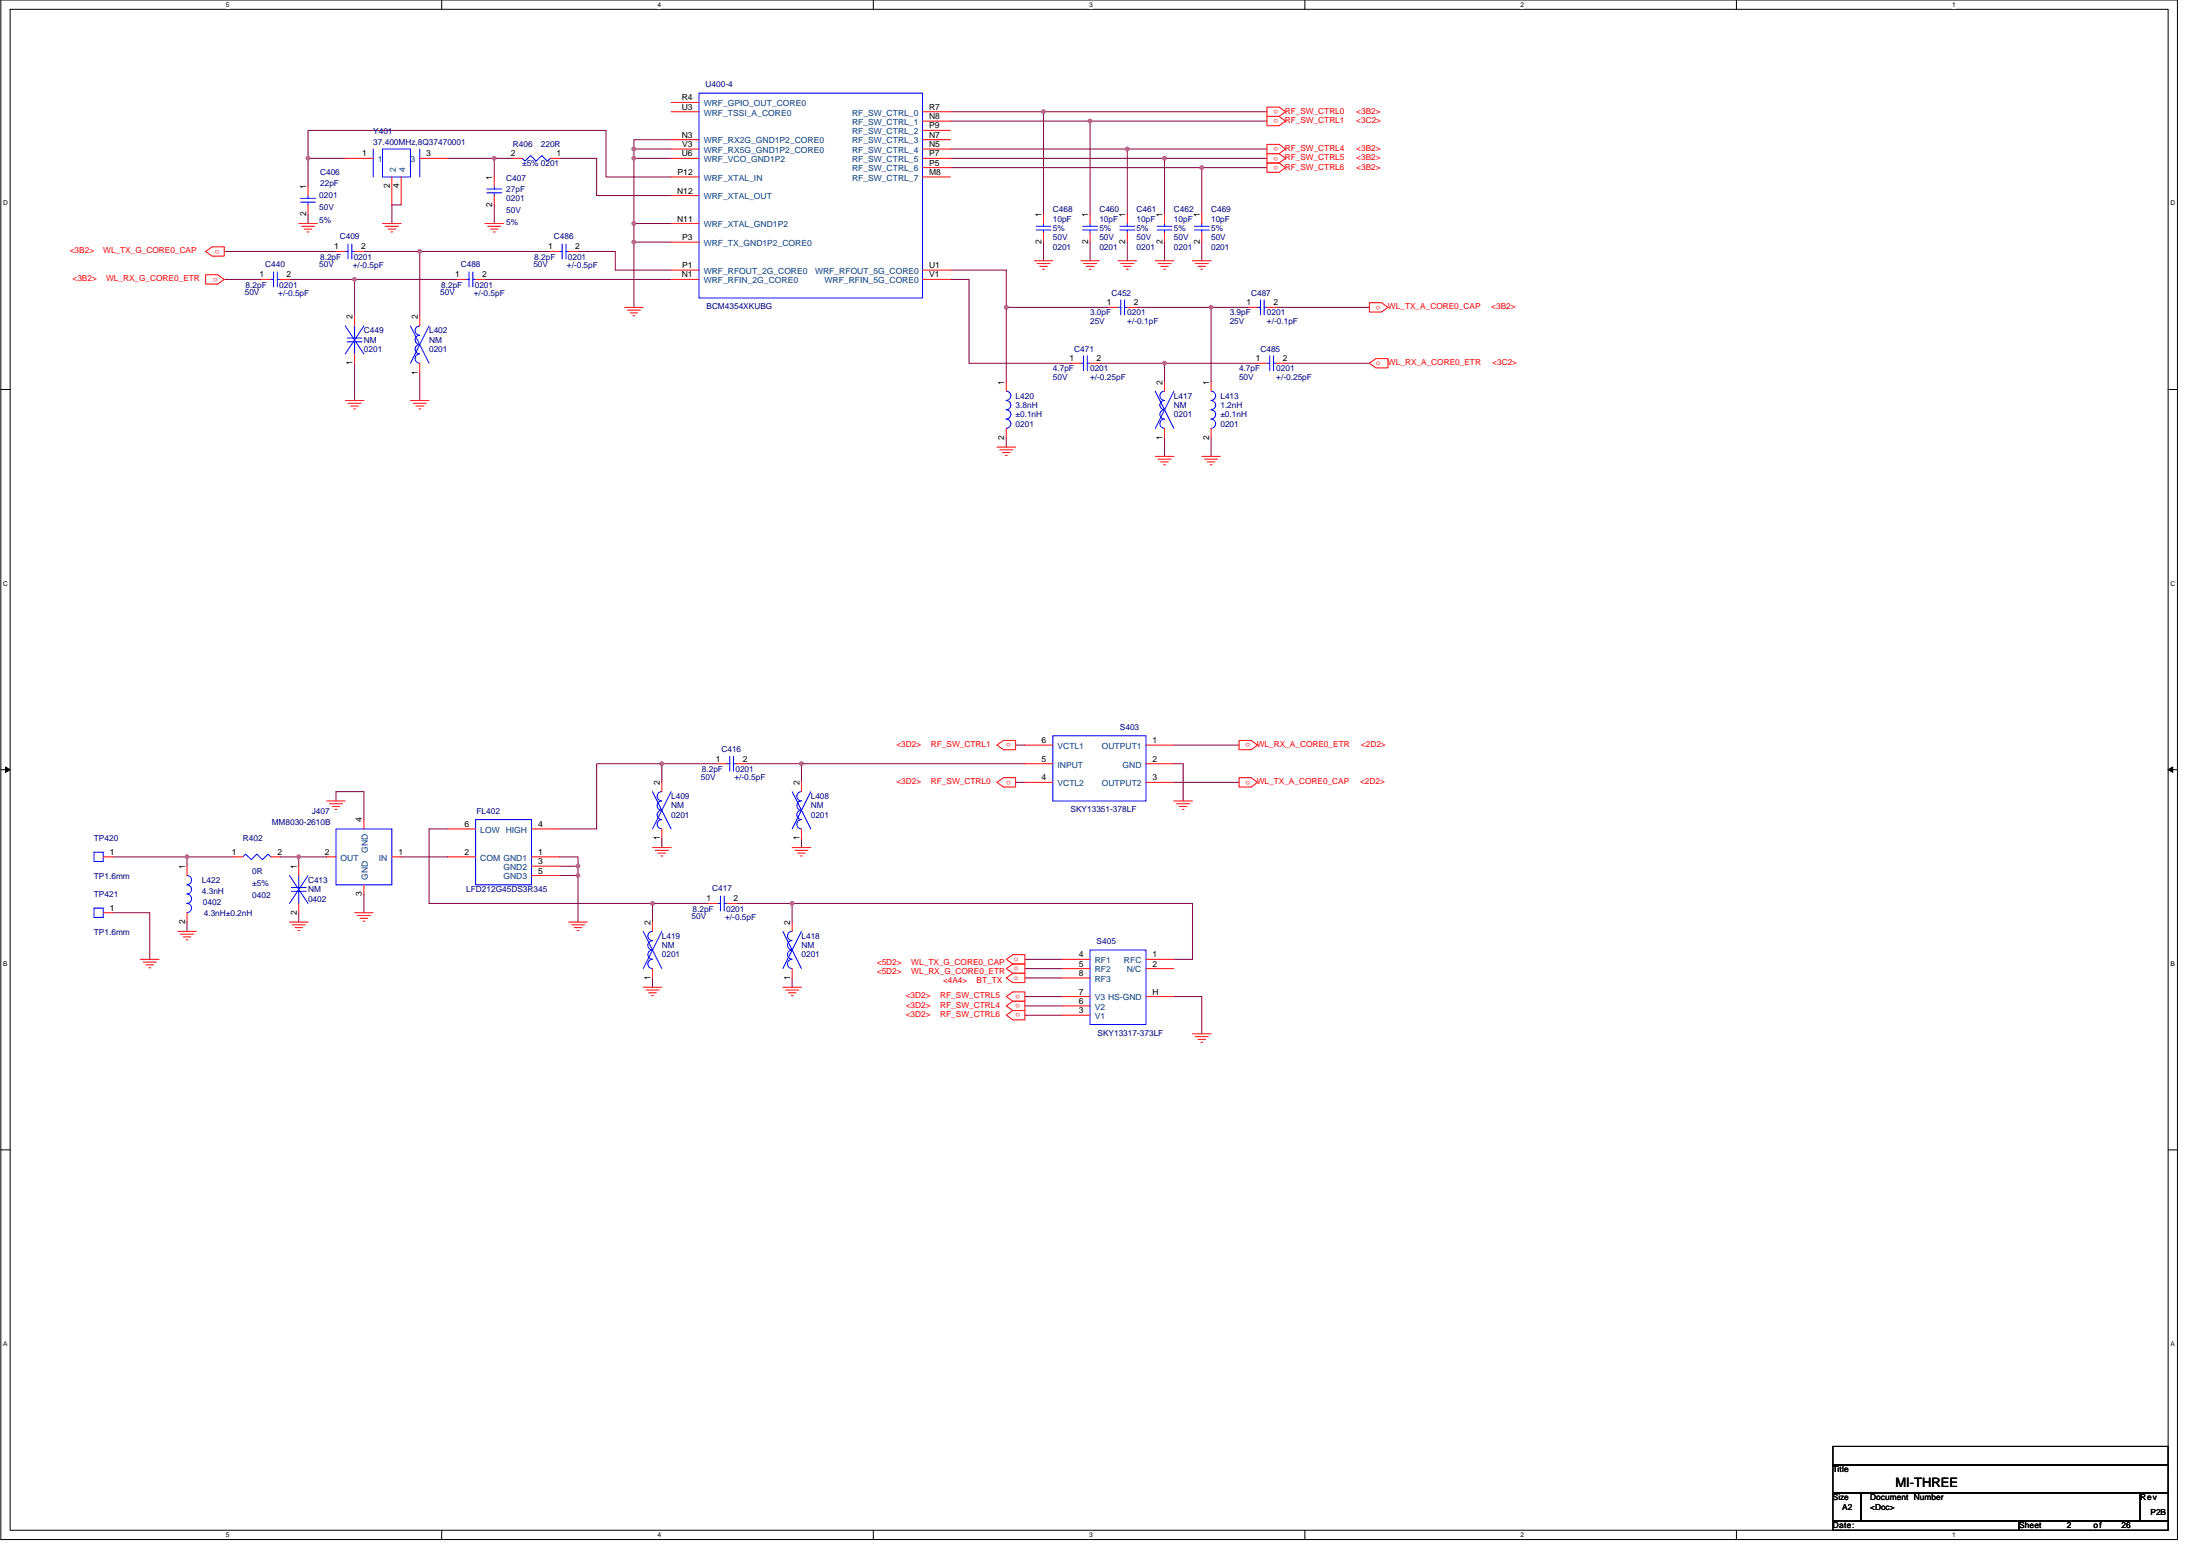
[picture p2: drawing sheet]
<svg xmlns="http://www.w3.org/2000/svg" width="420mm" height="297mm" viewBox="0 0 420 297" stroke-linecap="round" stroke-linejoin="round" font-family="sans-serif">
<path d="M.2 0h415.7v293.9h-415.7zM1.9 1.8h412.2v290.3h-412.2z" fill="none" stroke="#000" stroke-width=".19"/>
<g fill="#fff">
<path d="M43.1 .2h.7v1.4h-.7z"/>
<path d="M43.1 292.3h.7v1.4h-.7z"/>
</g>
<path d="M84.4 0v1.8M84.4 292.1v1.8" fill="none" stroke="#000" stroke-width=".19"/>
<g fill="#fff">
<path d="M125.6 .2h.7v1.4h-.7z"/>
<path d="M125.6 292.3h.7v1.4h-.7z"/>
</g>
<path d="M166.8 0v1.8M166.8 292.1v1.8" fill="none" stroke="#000" stroke-width=".19"/>
<g fill="#fff">
<path d="M208 .2h.7v1.4h-.7z"/>
<path d="M208 292.3h.7v1.4h-.7z"/>
</g>
<path d="M249.2 0v1.8M249.2 292.1v1.8" fill="none" stroke="#000" stroke-width=".19"/>
<g fill="#fff">
<path d="M290.4 .2h.7v1.4h-.7z"/>
<path d="M290.4 292.3h.7v1.4h-.7z"/>
</g>
<path d="M331.6 0v1.8M331.6 292.1v1.8" fill="none" stroke="#000" stroke-width=".19"/>
<g fill="#fff">
<path d="M372.8 .2h.7v1.4h-.7z"/>
<path d="M372.8 292.3h.7v1.4h-.7z"/>
<path d="M.6 38.1h.9v1.4h-.9z"/>
<path d="M414.5 38.1h.9v1.4h-.9z"/>
<path d="M.6 110.6h.9v1.5h-.9z"/>
<path d="M414.5 110.6h.9v1.5h-.9z"/>
</g>
<path d="M.2 74.4h1.7M414.1 74.4h1.8" fill="none" stroke="#000" stroke-width=".19"/>
<g fill="#fff">
<path d="M.6 183.2h.8v1.4h-.8z"/>
<path d="M414.5 183.2h.9v1.4h-.9z"/>
</g>
<path d="M.2 146.9h1.7M414.1 146.9h1.8" fill="none" stroke="#000" stroke-width=".19"/>
<path d="M1 146.4l.9 .5-.9 .5zM414.1 146.9l.9-.5v1z" fill="#000" stroke="#000" stroke-width=".19"/>
<g fill="#fff">
<path d="M.6 255.8h.8v1.4h-.8z"/>
<path d="M414.5 255.8h.9v1.4h-.9z"/>
</g>
<path d="M.2 219.5h1.7M414.1 219.5h1.8M350.1 276.1h64v3.6h-64zM350.1 279.7h64v5.3h-64zM350.1 285h5.3v5.3h-5.3zM350.1 290.3h35.5v1.8h-35.5zM355.4 285h53.3v5.3h-53.3zM385.6 290.3h28.5v1.8h-28.5zM408.7 285h5.4v5.3h-5.4z" fill="none" stroke="#000" stroke-width=".19"/>
<g fill="none" stroke="#800040" stroke-width=".19">
<path d="M58.8 30.2h7.1M58.8 30.2v5.4M58.8 30.2v-5.3h56.9v8.9h12.5M76.6 39.1h-1.8v3.6M85.5 30.2h8.9M94.4 39.1v3.6M94.4 30.2v3.6M94.4 30.2h3.5M106.8 30.2h7.2v7.1h14.2M121.1 28.4v1.8M121.1 28.4h7.1M128.2 26.7h-7.1v1.7"/>
<path d="M128.2 30.2h-7.1v12.5M181.5 23.1h26.7M181.5 28.4h33.8M181.5 21.3h17.8M181.5 30.2h40.9M181.5 32h48M199.3 21.3v19.6M199.3 21.3h42.7M208.2 23.1v17.8M208.2 23.1h33.8M229.5 32v8.9M229.5 32h12.5"/>
<path d="M242 28.4h-26.7v12.5M242 30.2h-19.6v10.7M42.8 53.3h7.1M42.8 48h21.4M55.3 53.3h12.4M58.8 40.9v1.8M67.7 53.3h19.6M67.7 53.3v7.2M69.5 48h10.7M80.2 48h24.9M80.2 48v12.5M92.6 53.3h35.6"/>
<path d="M110.4 48h7.1v3.6h10.7M128.2 42.7h-7.1v3.5M128.2 46.2h-7.1v12.5M181.5 51.6h10.7v7.1M181.5 53.3h3.6v16h19.5M192.2 58.7h19.5M192.2 58.7v14.2M199.3 46.2v3.6M208.2 46.2v3.6M215.3 46.2v3.6M217.1 58.7h14.2M222.4 46.2v3.6"/>
<path d="M229.5 46.2v3.6M238.4 58.7h-7.1v14.2M243.7 58.7h17.8M67.7 69.3v7.2M80.2 71.1v5.4M210 69.3h12.4M222.4 69.3h17.8M222.4 69.3v3.6M245.5 69.3h16M192.2 83.6v1.7M222.4 83.6v3.5M231.3 83.6v3.5"/>
<path d="M64.2 152.9v-1.8h5.3v5.4M85.5 158.2h-3.6v14.3h42.7M126.4 145.8h10.7M126.4 145.8v3.6M126.4 145.8h-12.4v12.4h-7.2M142.4 145.8h10.7M153.1 145.8v3.6M153.1 145.8h42.6M194 149.4h1.7M194 142.2h1.7M224.2 142.2h12.4M224.2 149.4h12.4"/>
<path d="M224.2 145.8h1.8v7.1M21.5 163.6h14.2M21.5 174.2h7.1v8.9M35.7 163.6h8.9M35.7 163.6v1.8M35.7 176v1.8M53.5 163.6h3.6M57.1 174.2v1.8M62.4 163.6h-5.3v1.8M69.5 170.7v3.5M76.6 163.6h8.9M106.8 163.6h3.6v1.8"/>
<path d="M106.8 165.4h3.6v1.7M106.8 167.1h3.6v8.9M124.6 172.5v3.5M124.6 172.5h10.7M126.4 160v1.8M140.6 172.5h10.7M151.3 172.5h76.4v10.6h-3.5M151.3 172.5v3.5M153.1 160v1.8M124.6 186.7v1.8M151.3 186.7v1.8M195.7 190.2h7.2"/>
<path d="M195.7 192h7.2M195.7 193.8h7.2M195.7 183.1h7.2M195.7 184.9h7.2M195.7 186.7h7.2M224.2 190.2h5.3v7.2"/>
</g>
<g fill="#f0f" stroke="#f0f" stroke-width=".19">
<circle cx="58.8" cy="30.2" r=".35"/>
<circle cx="94.4" cy="30.2" r=".35"/>
<circle cx="80.2" cy="48" r=".35"/>
<circle cx="215.3" cy="28.4" r=".35"/>
<circle cx="222.4" cy="30.2" r=".35"/>
<circle cx="229.5" cy="32" r=".35"/>
<circle cx="199.3" cy="21.3" r=".35"/>
<circle cx="192.2" cy="58.7" r=".35"/>
<circle cx="222.4" cy="69.3" r=".35"/>
<circle cx="208.2" cy="23.1" r=".35"/>
<circle cx="121" cy="28.4" r=".35"/>
<circle cx="121" cy="30.2" r=".35"/>
<circle cx="121" cy="42.7" r=".35"/>
<circle cx="121" cy="46.2" r=".35"/>
<circle cx="67.7" cy="53.3" r=".35"/>
<circle cx="124.6" cy="172.5" r=".35"/>
<circle cx="110.4" cy="165.3" r=".35"/>
<circle cx="110.4" cy="167.1" r=".35"/>
<circle cx="57" cy="163.6" r=".35"/>
<circle cx="35.7" cy="163.6" r=".35"/>
<circle cx="231.3" cy="58.7" r=".35"/>
<circle cx="151.3" cy="172.5" r=".35"/>
<circle cx="153.1" cy="145.8" r=".35"/>
<circle cx="126.4" cy="145.8" r=".35"/>
</g>
<g fill="none" stroke="#f00" stroke-width=".19">
<path d="M128.2 19.6h5.3M58.8 35.6v1.7M58.8 39.1v1.8M65.9 30.2h5.4M74.8 33.8v5.3M76.6 33.8v5.3M80.2 30.2h5.3M94.4 33.8v1.8M94.4 37.3v1.8M97.9 30.2h1.8M105.1 30.2h1.7M128.2 21.3h5.3"/>
<path d="M128.2 26.7h5.3M128.2 28.4h5.3M128.2 30.2h5.3M128.2 33.8h5.3M128.2 37.3h5.3M176.2 21.3h5.3M176.2 23.1h5.3M176.2 24.9h5.3M176.2 26.7h5.3M176.2 28.4h5.3M176.2 30.2h5.3M176.2 32h5.3"/>
<path d="M176.2 33.8h5.3M242 20.4h2.3l1.2 .9-1.2 .9h-2.3zM242 22.2h2.3l1.2 .9-1.2 .9h-2.3zM242 27.6h2.3l1.2 .8-1.2 .9h-2.3zM242 31.1h2.3l1.2 .9-1.2 .9h-2.3zM244.3 29.3l1.2 .9-1.2 .9M244.3 29.3h-2.3v1.8h2.3M39.3 52.5h2.3l1.2 .8-1.2 .9h-2.3zM39.3 48l1.2-.9h2.3v1.8h-2.3zM49.9 53.3h1.8M53.5 53.3h1.8M57.1 42.7h3.5"/>
<path d="M57.6 43.2h2.5M58.1 43.7h1.5M58.7 44.3h.3M64.2 48h1.7M67.7 48h1.8M73.1 42.7h3.5M73.6 43.2h2.5M74.1 43.7h1.5M74.7 44.3h.3M87.3 53.3h1.8M90.8 53.3h1.8M92.6 42.7h3.6"/>
<path d="M93.1 43.2h2.5M93.7 43.7h1.4M94.2 44.3h.4M105.1 48h1.7M108.6 48h1.8M119.3 58.7h3.5M119.8 59.2h2.5M120.3 59.7h1.5M128.2 42.7h5.3M128.2 46.2h5.3M128.2 51.6h5.3M128.2 53.3h5.3"/>
<path d="M176.2 51.6h5.3M176.2 53.3h5.3M197.5 49.8h3.6M198 50.3h2.5M198.6 50.8h1.4M199.1 51.4h.4M199.3 40.9v1.8M199.3 44.4v1.8M206.4 49.8h3.6M206.9 50.3h2.5M207.5 50.8h1.4M208 51.4h.4"/>
<path d="M208.2 40.9v1.8M208.2 44.4v1.8M211.7 58.7h1.8M213.5 49.8h3.6M214 50.3h2.5M214.6 50.8h1.4M215.1 51.4h.4M215.3 58.7h1.8M215.3 40.9v1.8M215.3 44.4v1.8M220.6 49.8h3.6M221.2 50.3h2.5"/>
<path d="M221.7 50.8h1.4M222.2 51.4h.4M222.4 40.9v1.8M222.4 44.4v1.8M227.7 49.8h3.6M228.3 50.3h2.5M228.8 50.8h1.4M229.4 51.4h.3M229.5 40.9v1.8M229.5 44.4v1.8M238.4 58.7h1.8M242 58.7h1.7"/>
<path d="M261.5 57.8h2.3l1.3 .9-1.3 .9h-2.3zM65.9 76.5h3.6M66.5 77h2.5M67 77.5h1.4M67.6 78.1h.3M67.7 67.6v1.7M67.7 60.5v1.7M78.4 76.5h3.5M78.9 77h2.5M79.4 77.5h1.5M80 78.1h.3M80.2 69.3v1.8"/>
<path d="M80.2 60.5v1.7M120.9 60.3h.3M192.2 72.9v1.8M204.6 69.3h1.8M208.2 69.3h1.8M222.4 72.9v1.8M231.3 72.9v1.8M240.2 69.3h1.8M243.7 69.3h1.8M261.5 69.3l1.3-.8h2.3v1.7h-2.3zM190.4 85.3h3.6M190.9 85.9h2.5"/>
<path d="M191.5 86.4h1.4M192 87h.4M192.2 81.8v1.8M220.6 87.1h3.6M221.2 87.7h2.5M221.7 88.2h1.4M222.2 88.7h.4M222.4 81.8v1.8M229.5 87.1h3.6M230 87.7h2.5M230.6 88.2h1.4M231.1 88.7h.4"/>
<path d="M231.3 81.8v1.8M62.4 152.9h3.5M62.9 153.4h2.5M63.4 154h1.5M64 154.5h.3M69.5 156.5v1.7M85.5 158.2h5.3M101.5 158.2h5.3M126.4 158.2v1.8M126.4 149.4v1.7M137.1 145.8h1.7M140.6 145.8h1.8"/>
<path d="M153.1 158.2v1.8M153.1 149.4v1.7M190.4 142.2l1.3-.8h2.3v1.7h-2.3zM190.4 149.4l1.3-.9h2.3v1.7h-2.3zM195.7 142.2h5.4M195.7 149.4h5.4M195.7 145.8h5.4M218.9 142.2h5.3M218.9 149.4h5.3M218.9 145.8h5.3M224.2 152.9h3.5M224.7 153.4h2.5"/>
<path d="M225.2 154h1.5M225.8 154.5h.3M236.6 141.4h2.3l1.3 .8-1.3 .9h-2.3zM236.6 148.5h2.3l1.3 .9-1.3 .8h-2.3zM19.7 174.2h1.8M19.7 163.6h1.8M33.9 177.8h3.6M34.5 178.3h2.5M35 178.9h1.4M35.5 179.4h.4M35.7 165.4v1.7M35.7 174.2v1.8"/>
<path d="M44.6 163.6h1.8M51.7 163.6h1.8M55.3 176h3.5M55.8 176.6h2.5M56.3 177.1h1.5M56.9 177.6h.3M57.1 165.4v1.7M57.1 172.5v1.7M62.4 163.6h1.8M67.7 174.2h3.6M68.3 174.8h2.4M68.8 175.3h1.4"/>
<path d="M69.3 175.9h.4M69.5 168.9v1.8M74.8 163.6h1.8M85.5 163.6h5.3M101.5 163.6h5.3M101.5 165.4h5.3M101.5 167.1h5.3M108.6 176h3.6M109.1 176.6h2.5M109.7 177.1h1.4M110.2 177.6h.4M124.6 161.8h3.6"/>
<path d="M124.6 176v1.8M125.1 162.3h2.5M125.7 162.9h1.4M126.2 163.4h.4M135.3 172.5h1.8M138.8 172.5h1.8M151.3 161.8h3.5M151.3 176v1.8M151.8 162.3h2.5M152.3 162.9h1.5M152.9 163.4h.3M26.8 183.1h3.6"/>
<path d="M27.4 183.7h2.5M27.9 184.2h1.4M28.4 184.7h.4M122.8 188.5h3.6M123.4 189h2.5M123.9 189.5h1.4M124.4 190.1h.4M124.6 184.9v1.8M149.5 188.5h3.6M150 189h2.5M150.6 189.5h1.4M151.1 190.1h.4"/>
<path d="M151.3 184.9v1.8M192.2 190.2l1.2-.8h2.3v1.7h-2.3zM192.2 193.8l1.2-.9h2.3v1.8h-2.3zM192.2 183.1l1.2-.9h2.3v1.8h-2.3zM192.2 186.7l1.2-.9h2.3v1.8h-2.3zM193.4 191.1h2.3v1.8h-2.3M193.4 184h2.3v1.8h-2.3M193.4 191.1l-1.2 .9 1.2 .9M193.4 184l-1.2 .9 1.2 .9M202.9 193.8h5.3M202.9 183.1h5.3M202.9 184.9h5.3"/>
<path d="M202.9 192h5.3M202.9 190.2h5.3M202.9 186.7h5.3M218.9 183.1h5.3M218.9 184.9h5.3M218.9 190.2h5.3M227.7 197.4h3.6M228.3 197.9h2.5M228.8 198.4h1.4M229.4 199h.3"/>
</g>
<g fill="none" stroke="#00f" stroke-width=".19">
<path d="M133.5 17.8h42.7v39.1h-42.7zM57.4 37.9h2.9M57.4 38.6h2.9M58.8 37.3v.6M58.8 38.6v.5M71.3 28.4v5.4M73.1 28.4h5.3v5.4h-5.3zM80.2 28.4v5.4M93 36.1h2.8M93 36.8h2.8M94.4 35.6v.5M94.4 36.8v.5"/>
<path d="M99.7 30.2l.6 .6 1-1.1 1.1 1.1 1.1-1.1 1 1.1 .6-.6M51.7 53.3h.5M52.2 51.9v2.9M53 51.9v2.9M53 53.3h.5M65.9 48h.6M66.5 46.6v2.8M67.2 46.6v2.8M67.2 48h.5M89.1 53.3h.5M89.6 51.9v2.9M90.3 51.9v2.9"/>
<path d="M90.3 53.3h.5M106.8 48h.6M107.4 46.6v2.8M108.1 46.6v2.8M108.1 48h.5M197.9 43.2h2.8M197.9 43.9h2.8M199.3 42.7v.5M199.3 43.9v.5M206.8 43.2h2.8M206.8 43.9h2.8M208.2 42.7v.5"/>
<path d="M208.2 43.9v.5M213.5 58.7h.5M213.9 43.2h2.8M213.9 43.9h2.8M214 57.3v2.8M214.8 57.3v2.8M214.8 58.7h.5M215.3 42.7v.5M215.3 43.9v.5M221 43.2h2.8M221 43.9h2.8M222.4 42.7v.5"/>
<path d="M222.4 43.9v.5M228.1 43.2h2.8M228.1 43.9h2.8M229.5 42.7v.5M229.5 43.9v.5M240.2 58.7h.5M240.7 57.3v2.8M241.4 57.3v2.8M241.4 58.7h.6M65.9 62.2l3.6 5.4M66.3 65.3h2.8M66.3 64.5h2.8"/>
<path d="M67.7 65.3v2.3M67.7 62.2v2.3M69.5 62.2l-3.6 5.4M78.4 62.2l3.5 7.1M80.1 65.8a.89 .89 0 0 0-.8 .9 .89 .89 0 0 0 .8 .9 .88 .88 0 0 0-.8 .8 .88 .88 0 0 0 .8 .9M80.1 64a.88 .88 0 0 0-.8 .9 .88 .88 0 0 0 .8 .9M80.1 62.2a.88 .88 0 0 0-.8 .9 .88 .88 0 0 0 .8 .9M81.9 62.2l-3.5 7.1M192.2 74.7a.88 .88 0 0 1 .8 .9 .88 .88 0 0 1-.8 .8 .89 .89 0 0 1 .8 .9 .89 .89 0 0 1-.8 .9M192.2 78.2a.88 .88 0 0 1 .8 .9 .88 .88 0 0 1-.8 .9M206.4 69.3h.5M206.9 67.9v2.9"/>
<path d="M207.7 67.9v2.9M207.7 69.3h.5M220.6 74.7l3.6 7.1M222.4 78.2a.88 .88 0 0 0-.9 .9 .88 .88 0 0 0 .9 .9M222.4 74.7a.89 .89 0 0 0-.9 .9 .89 .89 0 0 0 .9 .9 .88 .88 0 0 0-.9 .8 .88 .88 0 0 0 .9 .9M224.2 74.7l-3.6 7.1M231.3 74.7a.88 .88 0 0 1 .9 .9 .88 .88 0 0 1-.9 .8 .89 .89 0 0 1 .9 .9 .89 .89 0 0 1-.9 .9M231.3 78.2a.88 .88 0 0 1 .9 .9 .88 .88 0 0 1-.9 .9M242 69.3h.5M242.5 67.9v2.9M243.2 67.9v2.9M243.2 69.3h.5"/>
<path d="M192.2 80a.88 .88 0 0 1 .8 .9 .88 .88 0 0 1-.8 .9M222.4 80a.88 .88 0 0 0-.9 .9 .88 .88 0 0 0 .9 .9M231.3 80a.88 .88 0 0 1 .9 .9 .88 .88 0 0 1-.9 .9M64.2 158.2h10.6v10.7h-10.6zM90.8 156.5h10.7v12.4h-10.7zM124.6 151.1l3.6 7.1M126.4 154.7a.89 .89 0 0 0-.9 .9 .89 .89 0 0 0 .9 .9 .88 .88 0 0 0-.9 .8 .88 .88 0 0 0 .9 .9M126.4 152.9a.88 .88 0 0 0-.9 .9 .88 .88 0 0 0 .9 .9M126.4 151.1a.88 .88 0 0 0-.9 .9 .88 .88 0 0 0 .9 .9M128.2 151.1l-3.6 7.1M138.8 145.8h.6M139.4 144.4v2.8"/>
<path d="M140.1 144.4v2.8M140.1 145.8h.5M151.3 151.1l3.5 7.1M153 154.7a.89 .89 0 0 0-.8 .9 .89 .89 0 0 0 .8 .9 .88 .88 0 0 0-.8 .8 .88 .88 0 0 0 .8 .9M153 152.9a.88 .88 0 0 0-.8 .9 .88 .88 0 0 0 .8 .9M153 151.1a.88 .88 0 0 0-.8 .9 .88 .88 0 0 0 .8 .9M154.8 151.1l-3.5 7.1M201.1 140.5h17.8v12.4h-17.8zM17.9 173.4h1.8v1.7h-1.8zM17.9 162.7h1.8v1.8h-1.8zM35.7 167.1a.88 .88 0 0 1 .9 .9 .88 .88 0 0 1-.9 .9M35.7 168.9a.88 .88 0 0 1 .9 .9 .88 .88 0 0 1-.9 .9 .89 .89 0 0 1 .9 .9 .89 .89 0 0 1-.9 .8 .89 .89 0 0 1 .9 .9 .89 .89 0 0 1-.9 .9"/>
<path d="M46.4 163.6l.5-.6 1.1 1.1 1.1-1.1 1 1.1 1.1-1.1 .5 .6M55.3 167.1l3.5 5.4M55.6 169.4h2.9M55.6 170.2h2.9M57.1 167.1v2.3M57.1 170.2v2.3M58.8 167.1l-3.5 5.4M122.8 177.8l3.6 7.1M124.6 177.8a.89 .89 0 0 0-.9 .9 .89 .89 0 0 0 .9 .9 .89 .89 0 0 0-.9 .9 .89 .89 0 0 0 .9 .9 .88 .88 0 0 0-.9 .8 .88 .88 0 0 0 .9 .9M126.4 177.8l-3.6 7.1M137.1 172.5h.5M137.6 171v2.9"/>
<path d="M138.3 171v2.9M138.3 172.5h.5M149.5 177.8l3.6 7.1M151.3 177.8a.89 .89 0 0 0-.9 .9 .89 .89 0 0 0 .9 .9 .89 .89 0 0 0-.9 .9 .89 .89 0 0 0 .9 .9 .88 .88 0 0 0-.9 .8 .88 .88 0 0 0 .9 .9M153.1 177.8l-3.6 7.1M124.6 183.1a.88 .88 0 0 0-.9 .9 .88 .88 0 0 0 .9 .9M151.3 183.1a.88 .88 0 0 0-.9 .9 .88 .88 0 0 0 .9 .9M208.2 181.4h10.7v14.2h-10.7z"/>
</g>
<text font-size="2.5" x="362" y="283.9">MI-THREE</text>
<g font-size="1.6" fill="#000080">
<text x="134.8" y="16.7">U400-4</text>
<text x="71.3" y="25.6">Y401</text>
<text x="71.3" y="27.7">37.400MHz,8Q37470001</text>
<text x="97.9" y="28.1">R406</text>
<text x="103.3" y="28.1">220R</text>
<text x="61.1" y="33.4">C406</text>
<text x="61.1" y="35.6">22pF</text>
<text x="96.7" y="34.5">C407</text>
<text x="99.7" y="31.6">±5% 0201</text>
<text x="61" y="37.9">0201</text>
<text x="61" y="40.2">50V</text>
<text x="96.7" y="36.6">27pF</text>
<text x="96.7" y="38.4">0201</text>
<text x="96.7" y="40.7">50V</text>
<text x="201.1" y="40.5">C468</text>
<text x="210" y="40.5">C460</text>
<text x="217.1" y="40.5">C461</text>
<text x="224.2" y="40.5">C462</text>
<text x="231.3" y="40.5">C469</text>
<text x="61" y="42.5">5%</text>
<text x="64.9" y="45.7">C409</text>
<text x="96.7" y="43">5%</text>
<text x="105.8" y="45.7">C486</text>
<text x="201.1" y="42.3">10pF</text>
<text x="201.1" y="47.6">0201</text>
<text x="201.1" y="45.9">50V</text>
<text x="201.1" y="44.1">5%</text>
<text x="210" y="42.3">10pF</text>
<text x="210" y="47.6">0201</text>
<text x="210" y="45.9">50V</text>
<text x="210" y="44.1">5%</text>
<text x="217.1" y="42.3">10pF</text>
<text x="217.1" y="47.6">0201</text>
<text x="217.1" y="45.9">50V</text>
<text x="217.1" y="44.1">5%</text>
<text x="224.2" y="42.3">10pF</text>
<text x="224.2" y="47.6">0201</text>
<text x="224.2" y="45.9">50V</text>
<text x="224.2" y="44.1">5%</text>
<text x="231.3" y="42.3">10pF</text>
<text x="231.3" y="47.6">0201</text>
<text x="231.3" y="45.9">50V</text>
<text x="231.3" y="44.1">5%</text>
<text x="50.7" y="51">C440</text>
<text x="61" y="51">50V</text>
<text x="61.1" y="49.6">8.2pF</text>
<text x="67.4" y="51.2">+/-0.5pF</text>
<text x="67.6" y="49.6">0201</text>
<text x="88" y="51">C488</text>
<text x="101.9" y="51">50V</text>
<text x="102" y="49.6">8.2pF</text>
<text x="108.3" y="51.2">+/-0.5pF</text>
<text x="108.4" y="49.6">0201</text>
<text x="46.7" y="56.4">50V</text>
<text x="46.9" y="54.9">8.2pF</text>
<text x="53.1" y="56.5">+/-0.5pF</text>
<text x="53.3" y="54.9">0201</text>
<text x="84.1" y="56.4">50V</text>
<text x="84.3" y="54.9">8.2pF</text>
<text x="90.5" y="56.5">+/-0.5pF</text>
<text x="90.7" y="54.9">0201</text>
<text x="134.9" y="59">BCM4354XKUBG</text>
<text x="212.3" y="56.5">C452</text>
<text x="238.9" y="56.5">C487</text>
<text x="69.5" y="63.6">C449</text>
<text x="69.5" y="65.4">NM</text>
<text x="81.9" y="63.6">L402</text>
<text x="81.9" y="65.4">NM</text>
<text x="208.2" y="60.1">3.0pF</text>
<text x="208.2" y="61.9">25V</text>
<text x="215.3" y="61.9">+/-0.1pF</text>
<text x="215.3" y="60.1">0201</text>
<text x="234.9" y="60.1">3.9pF</text>
<text x="234.9" y="61.9">25V</text>
<text x="242" y="61.9">+/-0.1pF</text>
<text x="242" y="60.1">0201</text>
<text x="69.5" y="67.2">0201</text>
<text x="81.9" y="67.2">0201</text>
<text x="201.1" y="70.8">4.7pF</text>
<text x="205.2" y="67.2">C471</text>
<text x="208.2" y="70.8">0201</text>
<text x="236.6" y="70.8">4.7pF</text>
<text x="240.7" y="67.2">C485</text>
<text x="243.7" y="70.8">0201</text>
<text x="194" y="76.1">L420</text>
<text x="194" y="77.9">3.8nH</text>
<text x="201.1" y="72.5">50V</text>
<text x="208.2" y="72.5">+/-0.25pF</text>
<text x="224.2" y="76.1">L417</text>
<text x="224.2" y="77.9">NM</text>
<text x="233.1" y="76.1">L413</text>
<text x="233.1" y="77.9">1.2nH</text>
<text x="236.6" y="72.5">50V</text>
<text x="243.7" y="72.5">+/-0.25pF</text>
<text x="194" y="79.7">±0.1nH</text>
<text x="194" y="81.4">0201</text>
<text x="224.2" y="79.7">0201</text>
<text x="233.1" y="79.7">±0.1nH</text>
<text x="233.1" y="81.4">0201</text>
<text x="137.8" y="143.5">C416</text>
<text x="213.9" y="139.4">S403</text>
<text x="133.9" y="148.8">50V</text>
<text x="134" y="147.4">8.2pF</text>
<text x="140.3" y="149">+/-0.5pF</text>
<text x="140.5" y="147.4">0201</text>
<text x="59.6" y="155.4">J407</text>
<text x="91" y="155.4">FL402</text>
<text x="128.2" y="152.5">L409</text>
<text x="128.2" y="154.3">NM</text>
<text x="154.8" y="152.5">L408</text>
<text x="154.8" y="154.3">NM</text>
<text x="204.5" y="155">SKY13351-378LF</text>
<text x="17.9" y="160.5">TP420</text>
<text x="46.4" y="160.5">R402</text>
<text x="51.9" y="157.5">MM8030-2610B</text>
<text x="128.2" y="156.1">0201</text>
<text x="154.8" y="156.1">0201</text>
<text x="17.9" y="167.8">TP1.6mm</text>
<text x="48.2" y="166.8">0R</text>
<text x="17.9" y="171.2">TP421</text>
<text x="38.6" y="168.6">L422</text>
<text x="38.6" y="170.7">4.3nH</text>
<text x="38.7" y="172.8">0402</text>
<text x="48.2" y="169.1">±5%</text>
<text x="48.2" y="171.4">0402</text>
<text x="58.8" y="168.6">C413</text>
<text x="58.8" y="170.3">NM</text>
<text x="58.8" y="172.1">0402</text>
<text x="89.1" y="170.3">LFD212G45DS3R345</text>
<text x="136" y="170.2">C417</text>
<text x="17.9" y="178.5">TP1.6mm</text>
<text x="38.9" y="174.8">4.3nH±0.2nH</text>
<text x="126.4" y="179.2">L419</text>
<text x="132.1" y="175.5">50V</text>
<text x="132.3" y="174.1">8.2pF</text>
<text x="138.5" y="175.7">+/-0.5pF</text>
<text x="138.7" y="174.1">0201</text>
<text x="153.1" y="179.2">L418</text>
<text x="126.4" y="181">NM</text>
<text x="126.4" y="182.8">0201</text>
<text x="153.1" y="181">NM</text>
<text x="153.1" y="182.8">0201</text>
<text x="209.4" y="180.3">S405</text>
<text x="209.6" y="197.7">SKY13317-373LF</text>
</g>
<g font-size="1.6">
<text x="130.2" y="19.2">R4</text>
<text x="130.2" y="21">U3</text>
<text x="177.4" y="21">R7</text>
<text x="177.4" y="22.7">N8</text>
<text x="69.1" y="29.8">1</text>
<text x="81.4" y="29.8">3</text>
<text x="97.6" y="29.8">2</text>
<text x="106.3" y="29.8">1</text>
<text x="130.2" y="26.3">N3</text>
<text x="130.2" y="29.8">U6</text>
<text x="130.3" y="28.1">V3</text>
<text x="177.4" y="24.5">P9</text>
<text x="177.4" y="26.3">N7</text>
<text x="177.4" y="28.1">N5</text>
<text x="177.4" y="29.8">P7</text>
<text x="74.5" y="35.9" transform="rotate(-90 74.5 35.9)">2</text>
<text x="76.2" y="35.9" transform="rotate(-90 76.2 35.9)">4</text>
<text x="94" y="34.3" transform="rotate(-90 94 34.3)">1</text>
<text x="129.4" y="33.4">P12</text>
<text x="177.4" y="31.6">P5</text>
<text x="177.4" y="33.4">M8</text>
<text x="58.5" y="41.3" transform="rotate(-90 58.5 41.3)">2</text>
<text x="58.5" y="36.1" transform="rotate(-90 58.5 36.1)">1</text>
<text x="94" y="39.5" transform="rotate(-90 94 39.5)">2</text>
<text x="129.3" y="37">N12</text>
<text x="198.9" y="41.4" transform="rotate(-90 198.9 41.4)">1</text>
<text x="207.8" y="41.4" transform="rotate(-90 207.8 41.4)">1</text>
<text x="214.9" y="41.4" transform="rotate(-90 214.9 41.4)">1</text>
<text x="222" y="41.4" transform="rotate(-90 222 41.4)">1</text>
<text x="229.1" y="41.4" transform="rotate(-90 229.1 41.4)">1</text>
<text x="63.8" y="47.6">1</text>
<text x="69" y="47.6">2</text>
<text x="104.7" y="47.6">1</text>
<text x="109.9" y="47.6">2</text>
<text x="129.3" y="42.3">N11</text>
<text x="130.3" y="45.8">P3</text>
<text x="198.9" y="46.6" transform="rotate(-90 198.9 46.6)">2</text>
<text x="207.8" y="46.6" transform="rotate(-90 207.8 46.6)">2</text>
<text x="214.9" y="46.6" transform="rotate(-90 214.9 46.6)">2</text>
<text x="222" y="46.6" transform="rotate(-90 222 46.6)">2</text>
<text x="229.1" y="46.6" transform="rotate(-90 229.1 46.6)">2</text>
<text x="49.6" y="53">1</text>
<text x="54.7" y="53">2</text>
<text x="86.9" y="53">1</text>
<text x="92.1" y="53">2</text>
<text x="130.2" y="53">N1</text>
<text x="130.3" y="51.2">P1</text>
<text x="177.4" y="53">V1</text>
<text x="177.4" y="51.2">U1</text>
<text x="211.4" y="58.3">1</text>
<text x="216.5" y="58.3">2</text>
<text x="238.1" y="58.3">1</text>
<text x="243.2" y="58.3">2</text>
<text x="67.3" y="61" transform="rotate(-90 67.3 61)">2</text>
<text x="79.8" y="61" transform="rotate(-90 79.8 61)">2</text>
<text x="67.3" y="69.7" transform="rotate(-90 67.3 69.7)">1</text>
<text x="79.8" y="71.5" transform="rotate(-90 79.8 71.5)">1</text>
<text x="204.3" y="69">1</text>
<text x="209.4" y="69">2</text>
<text x="239.8" y="69">1</text>
<text x="245" y="69">2</text>
<text x="191.8" y="73.4" transform="rotate(-90 191.8 73.4)">1</text>
<text x="222" y="73.4" transform="rotate(-90 222 73.4)">2</text>
<text x="230.9" y="73.4" transform="rotate(-90 230.9 73.4)">1</text>
<text x="191.8" y="83.9" transform="rotate(-90 191.8 83.9)">2</text>
<text x="222" y="83.9" transform="rotate(-90 222 83.9)">1</text>
<text x="230.9" y="83.9" transform="rotate(-90 230.9 83.9)">2</text>
<text x="198.9" y="141.9">6</text>
<text x="220.1" y="141.9">1</text>
<text x="126" y="149.9" transform="rotate(-90 126 149.9)">2</text>
<text x="136.7" y="145.4">1</text>
<text x="141.9" y="145.4">2</text>
<text x="152.7" y="149.9" transform="rotate(-90 152.7 149.9)">2</text>
<text x="198.9" y="149">4</text>
<text x="198.9" y="145.4">5</text>
<text x="220.1" y="145.4">2</text>
<text x="220.1" y="149">3</text>
<text x="69.1" y="157" transform="rotate(-90 69.1 157)">4</text>
<text x="88.7" y="157.9">6</text>
<text x="102.8" y="157.9">4</text>
<text x="126" y="160.4" transform="rotate(-90 126 160.4)">1</text>
<text x="152.7" y="160.4" transform="rotate(-90 152.7 160.4)">1</text>
<text x="21" y="163.2">1</text>
<text x="35.3" y="165.9" transform="rotate(-90 35.3 165.9)">1</text>
<text x="44.2" y="163.2">1</text>
<text x="53" y="163.2">2</text>
<text x="56.7" y="165.9" transform="rotate(-90 56.7 165.9)">1</text>
<text x="62" y="163.2">2</text>
<text x="76.1" y="163.2">1</text>
<text x="88.7" y="163.2">2</text>
<text x="102.8" y="163.2">1</text>
<text x="102.8" y="165">3</text>
<text x="102.8" y="166.8">5</text>
<text x="21" y="173.9">1</text>
<text x="69.1" y="171.1" transform="rotate(-90 69.1 171.1)">3</text>
<text x="134.9" y="172.1">1</text>
<text x="140.1" y="172.1">2</text>
<text x="35.3" y="176.4" transform="rotate(-90 35.3 176.4)">2</text>
<text x="56.7" y="174.6" transform="rotate(-90 56.7 174.6)">2</text>
<text x="124.2" y="176.6" transform="rotate(-90 124.2 176.6)">2</text>
<text x="150.9" y="176.6" transform="rotate(-90 150.9 176.6)">2</text>
<text x="206" y="182.8">4</text>
<text x="206" y="184.5">5</text>
<text x="220.1" y="184.5">2</text>
<text x="220.1" y="182.8">1</text>
<text x="124.2" y="187.1" transform="rotate(-90 124.2 187.1)">1</text>
<text x="150.9" y="187.1" transform="rotate(-90 150.9 187.1)">1</text>
<text x="206" y="191.6">6</text>
<text x="206" y="189.9">7</text>
<text x="206" y="186.3">8</text>
<text x="220.1" y="189.9">H</text>
<text x="206" y="193.4">3</text>
<text x="350.1" y="281.1">Title</text>
<text x="350.1" y="286.4">Size</text>
<text x="357.2" y="286.4">Document Number</text>
<text x="408.7" y="286.4">Rev</text>
<text x="350.1" y="291.8">Date:</text>
<text x="351.8" y="288.2">A2</text>
<text x="357.2" y="288.2">&lt;Doc&gt;</text>
<text x="385.6" y="291.8">Sheet</text>
<text x="394.7" y="291.8">2</text>
<text x="399.8" y="291.8">of</text>
<text x="405.2" y="291.8">26</text>
<text x="410.7" y="289.3">P2B</text>
</g>
<g font-size="1.6" fill="#004080">
<text x="134.4" y="20.3">WRF_GPIO_OUT_CORE0</text>
<text x="134.4" y="22.1">WRF_TSSI_A_CORE0</text>
<text x="162.7" y="22.1">RF_SW_CTRL_0</text>
<text x="162.7" y="23.8">RF_SW_CTRL_1</text>
<text x="134.4" y="27.4">WRF_RX2G_GND1P2_CORE0</text>
<text x="134.4" y="29.2">WRF_RX5G_GND1P2_CORE0</text>
<text x="162.7" y="25.6">RF_SW_CTRL_2</text>
<text x="162.7" y="27.4">RF_SW_CTRL_3</text>
<text x="162.7" y="29.2">RF_SW_CTRL_4</text>
<text x="72.2" y="30.9">1</text>
<text x="75.6" y="32.9" transform="rotate(-90 75.6 32.9)">2</text>
<text x="77.4" y="32.9" transform="rotate(-90 77.4 32.9)">4</text>
<text x="78.4" y="30.9">3</text>
<text x="134.4" y="30.9">WRF_VCO_GND1P2</text>
<text x="134.4" y="34.5">WRF_XTAL_IN</text>
<text x="162.7" y="30.9">RF_SW_CTRL_5</text>
<text x="162.7" y="32.7">RF_SW_CTRL_6</text>
<text x="162.7" y="34.5">RF_SW_CTRL_7</text>
<text x="134.4" y="38.1">WRF_XTAL_OUT</text>
<text x="134.4" y="43.4">WRF_XTAL_GND1P2</text>
<text x="134.4" y="46.9">WRF_TX_GND1P2_CORE0</text>
<text x="134.4" y="52.3">WRF_RFOUT_2G_CORE0</text>
<text x="155.7" y="52.3">WRF_RFOUT_5G_CORE0</text>
<text x="134.4" y="54.1">WRF_RFIN_2G_CORE0</text>
<text x="157.5" y="54.1">WRF_RFIN_5G_CORE0</text>
<text x="202" y="143">VCTL1</text>
<text x="210.4" y="143">OUTPUT1</text>
<text x="202" y="146.5">INPUT</text>
<text x="214.4" y="146.5">GND</text>
<text x="202" y="150.1">VCTL2</text>
<text x="210.4" y="150.1">OUTPUT2</text>
<text x="91.7" y="159">LOW</text>
<text x="96.6" y="159">HIGH</text>
<text x="65.1" y="164.3">OUT</text>
<text x="70.2" y="162.8" transform="rotate(-90 70.2 162.8)">GND</text>
<text x="72.3" y="164.3">IN</text>
<text x="91.7" y="164.3">COM GND1</text>
<text x="96.1" y="166.1">GND2</text>
<text x="96.1" y="167.9">GND3</text>
<text x="70.2" y="168" transform="rotate(-90 70.2 168)">GND</text>
<text x="209.1" y="183.9">RF1</text>
<text x="209.1" y="185.6">RF2</text>
<text x="214.7" y="183.9">RFC</text>
<text x="215.2" y="185.6">N/C</text>
<text x="209.1" y="191">V3 HS-GND</text>
<text x="209.1" y="187.4">RF3</text>
<text x="209.1" y="194.5">V1</text>
<text x="209.1" y="192.7">V2</text>
</g>
<g font-size="1.6" fill="#f00">
<text x="245.4" y="21.7">RF_SW_CTRL0</text>
<text x="245.4" y="23.5">RF_SW_CTRL1</text>
<text x="259" y="21.7">&lt;3B2&gt;</text>
<text x="259" y="23.5">&lt;3C2&gt;</text>
<text x="245.4" y="28.8">RF_SW_CTRL4</text>
<text x="259" y="28.8">&lt;3B2&gt;</text>
<text x="245.4" y="30.6">RF_SW_CTRL5</text>
<text x="245.4" y="32.4">RF_SW_CTRL6</text>
<text x="259" y="30.6">&lt;3B2&gt;</text>
<text x="259" y="32.4">&lt;3B2&gt;</text>
<text x="13.3" y="48.4">&lt;3B2&gt;</text>
<text x="13.9" y="53.7">&lt;3B2&gt;</text>
<text x="19.7" y="48.4">WL_TX_G_CORE0_CAP</text>
<text x="20.2" y="53.7">WL_RX_G_CORE0_ETR</text>
<text x="265.1" y="59">WL_TX_A_CORE0_CAP</text>
<text x="284.8" y="59">&lt;3B2&gt;</text>
<text x="265.1" y="69.7">WL_RX_A_CORE0_ETR</text>
<text x="285" y="69.7">&lt;3C2&gt;</text>
<text x="171.2" y="142.6">&lt;3D2&gt;</text>
<text x="177.8" y="142.6">RF_SW_CTRL1</text>
<text x="240" y="142.6">WL_RX_A_CORE0_ETR</text>
<text x="259.9" y="142.6">&lt;2D2&gt;</text>
<text x="171.2" y="149.7">&lt;3D2&gt;</text>
<text x="177.8" y="149.7">RF_SW_CTRL0</text>
<text x="240" y="149.7">WL_TX_A_CORE0_CAP</text>
<text x="259.7" y="149.7">&lt;2D2&gt;</text>
<text x="167.5" y="184.2">&lt;5D2&gt;</text>
<text x="167.5" y="186">&lt;5D2&gt;</text>
<text x="174" y="184.2">WL_TX_G_CORE0_CAP</text>
<text x="174" y="186">WL_RX_G_CORE0_ETR</text>
<text x="173" y="190.6">&lt;3D2&gt;</text>
<text x="179.6" y="190.6">RF_SW_CTRL5</text>
<text x="180.1" y="187.7">&lt;4A4&gt;</text>
<text x="186.5" y="187.7">BT_TX</text>
<text x="173" y="192.4">&lt;3D2&gt;</text>
<text x="173" y="194.2">&lt;3D2&gt;</text>
<text x="179.6" y="192.4">RF_SW_CTRL4</text>
<text x="179.6" y="194.2">RF_SW_CTRL6</text>
</g>
<g font-size="1.5" fill="#f00">
<text x="244.1" y="21" transform="rotate(180 244.1 21)">o</text>
<text x="244.1" y="22.8" transform="rotate(180 244.1 22.8)">o</text>
<text x="244.1" y="28.1" transform="rotate(180 244.1 28.1)">o</text>
<text x="244.1" y="29.9" transform="rotate(180 244.1 29.9)">o</text>
<text x="244.1" y="31.7" transform="rotate(180 244.1 31.7)">o</text>
<text x="41.9" y="47.7" transform="rotate(180 41.9 47.7)">o</text>
<text x="41.6" y="53" transform="rotate(180 41.6 53)">o</text>
<text x="263.7" y="58.3" transform="rotate(180 263.7 58.3)">o</text>
<text x="262.8" y="69.6">o</text>
<text x="193.1" y="141.9" transform="rotate(180 193.1 141.9)">o</text>
<text x="238.8" y="141.9" transform="rotate(180 238.8 141.9)">o</text>
<text x="193.1" y="149" transform="rotate(180 193.1 149)">o</text>
<text x="238.8" y="149" transform="rotate(180 238.8 149)">o</text>
<text x="193.6" y="183.4">o</text>
<text x="193.6" y="185.2">o</text>
<text x="193.6" y="187">o</text>
<text x="194.8" y="189.9" transform="rotate(180 194.8 189.9)">o</text>
<text x="194.8" y="191.7" transform="rotate(180 194.8 191.7)">o</text>
<text x="194.8" y="193.5" transform="rotate(180 194.8 193.5)">o</text>
</g>
<g font-size="1.3">
<text x="43.1" y="1.3">5</text>
<text x="125.6" y="1.3">4</text>
<text x="208" y="1.3">3</text>
<text x="290.4" y="1.3">2</text>
<text x="372.8" y="1.3">1</text>
<text x=".6" y="39.2">D</text>
<text x="414.5" y="39.2">D</text>
<text x=".6" y="111.8">C</text>
<text x="414.5" y="111.8">C</text>
<text x=".6" y="184.4">B</text>
<text x="414.5" y="184.4">B</text>
<text x=".6" y="256.9">A</text>
<text x="414.5" y="256.9">A</text>
<text x="43.1" y="293.5">5</text>
<text x="125.6" y="293.5">4</text>
<text x="208" y="293.5">3</text>
<text x="290.4" y="293.5">2</text>
<text x="372.8" y="293.5">1</text>
</g>
</svg>
